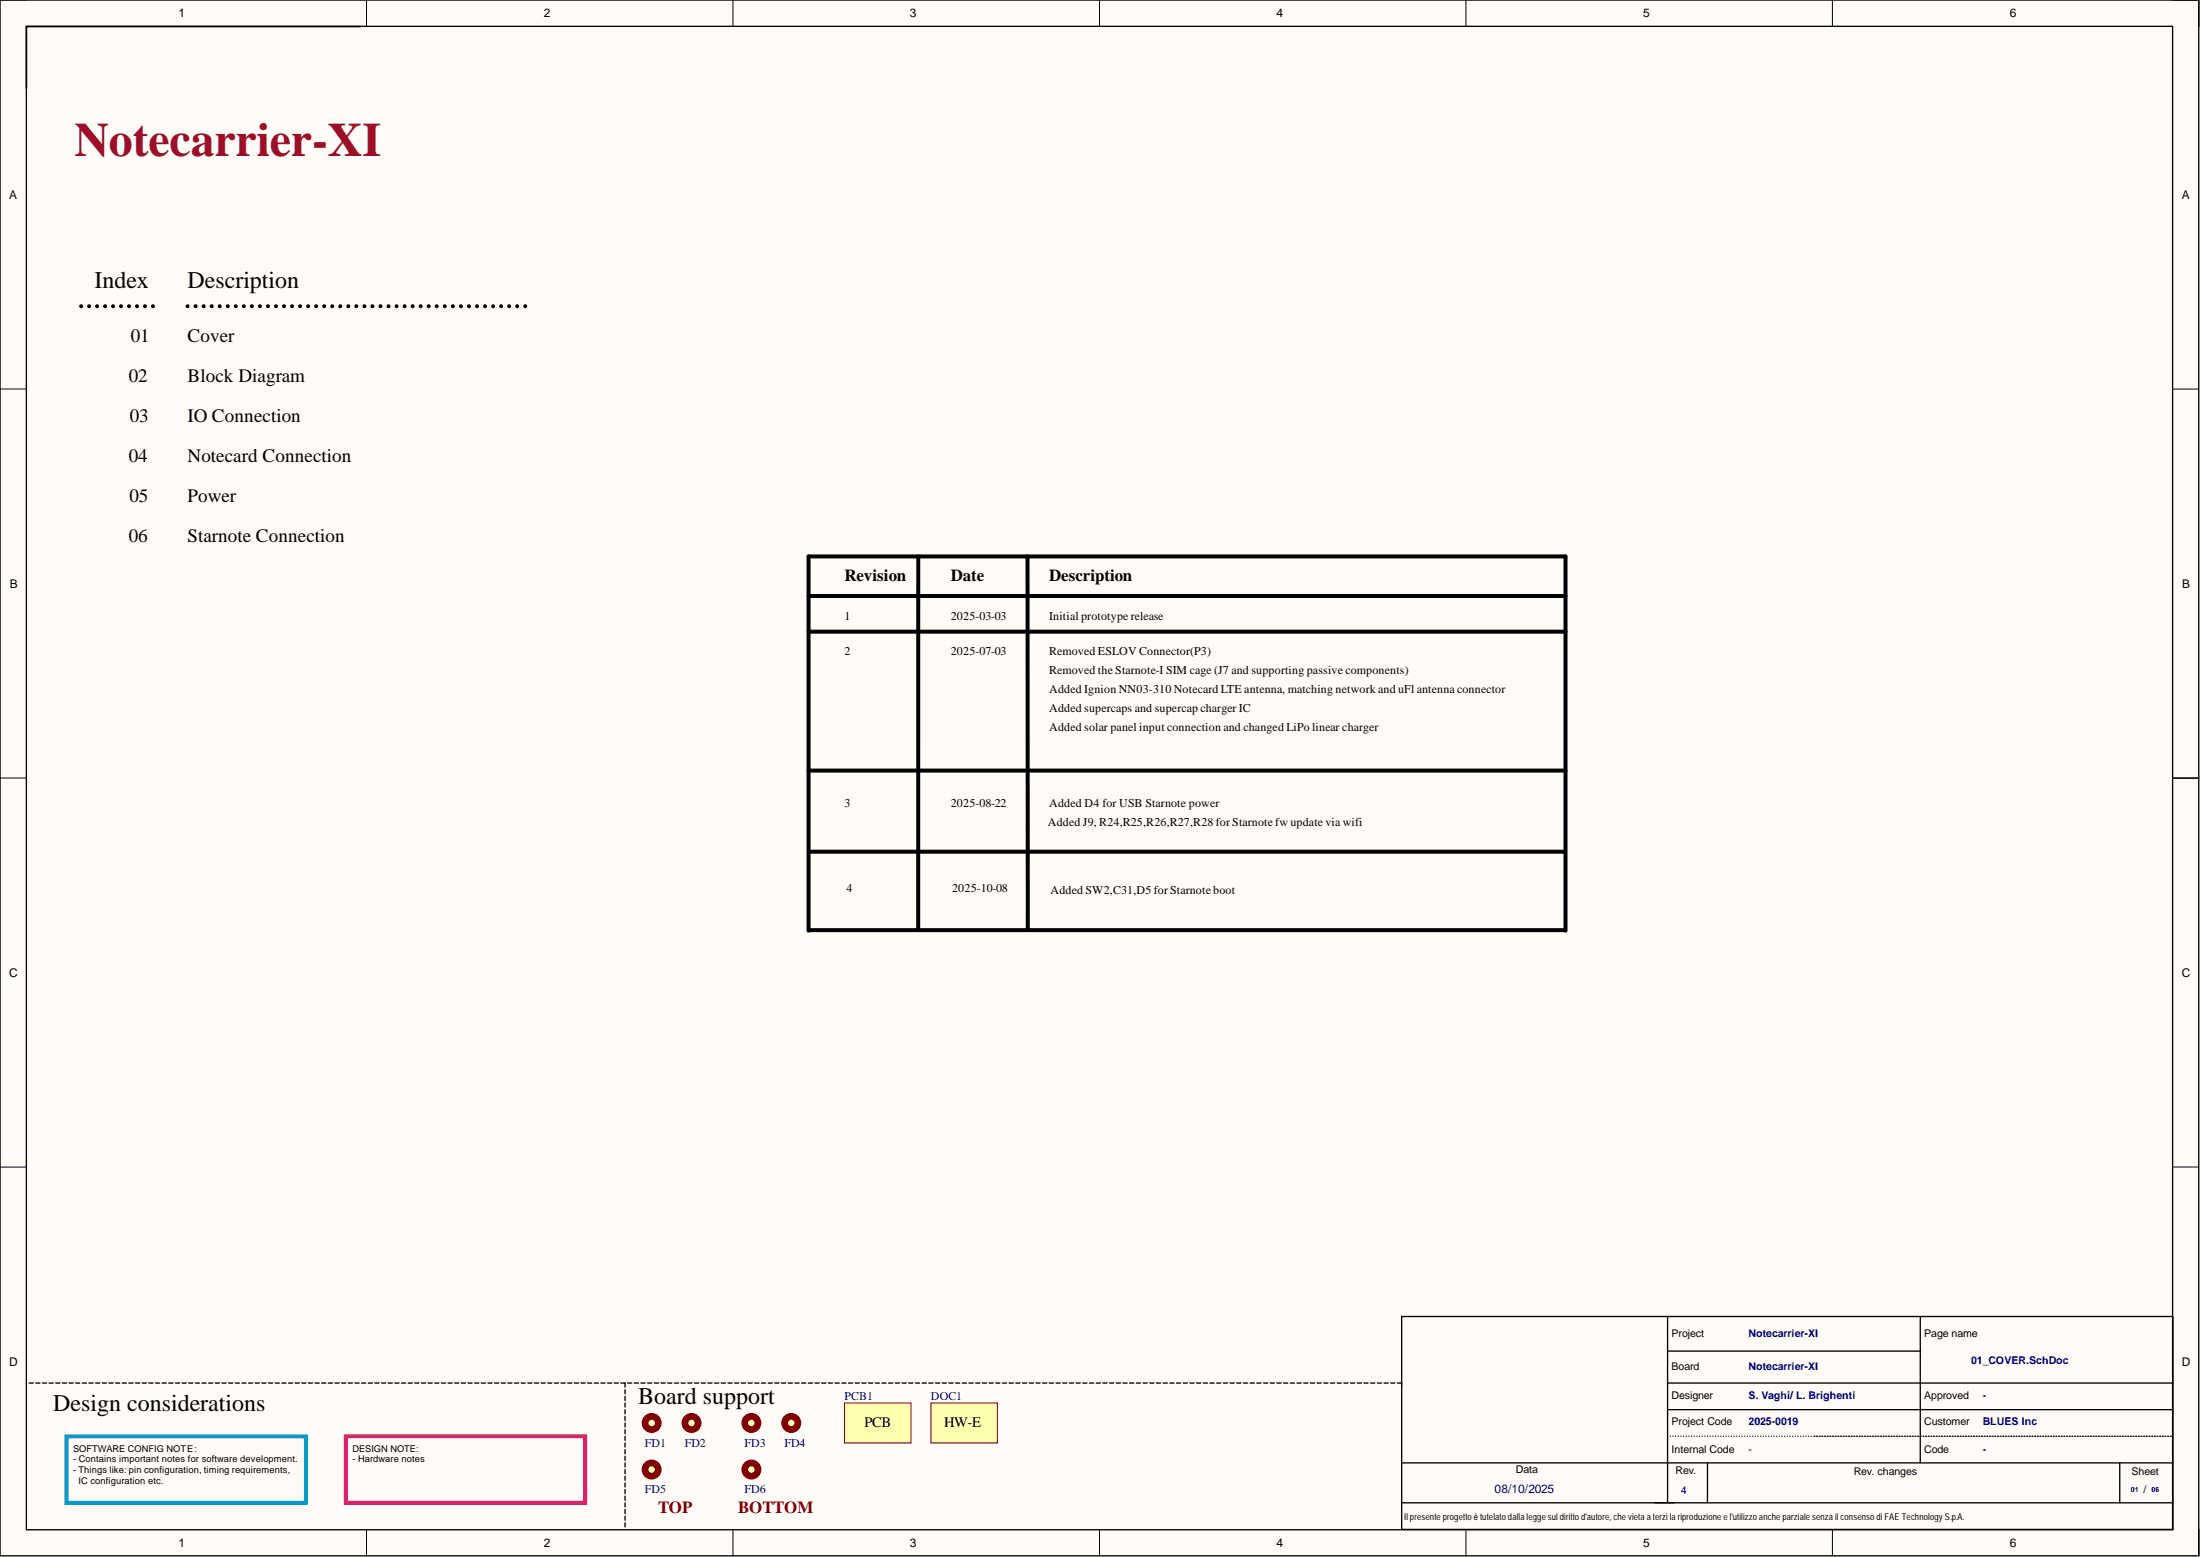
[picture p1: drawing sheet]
<svg xmlns="http://www.w3.org/2000/svg" width="420mm" height="297mm" viewBox="0 0 420 297" stroke-linecap="round" stroke-linejoin="round" font-family="sans-serif">
<g fill="#fffcf8">
<path d="M0 0h419.6v296.9h-419.6z" fill-rule="evenodd"/>
<path d="M5.1 5.1h409.4v286.7h-409.4z" fill-rule="evenodd"/>
</g>
<g fill="none" stroke="#000" stroke-width=".19">
<path d="M0 0h5.1M69.9 0v5.1M139.9 0v5.1M209.8 0v5.1M279.7 0v5.1M349.7 0v5.1M414.5 0h5.1v5.1M0 74.2h5.1M414.5 74.2h5.1M0 148.4h5.1M414.5 148.4h5.1M0 222.7h5.1"/>
<path d="M414.5 222.6h5.1M69.9 291.8v5.1M139.9 291.8v5.1M209.8 291.8v5.1M279.7 291.8v5.1M349.7 291.8v5.1M419.6 291.8v5.1"/>
</g>
<g fill="none" stroke="#000" stroke-width=".25">
<path d="M0 0h419.6v296.8h-419.6zM68.9 5.1h-63.9v11.8M414.6 148.4h5M267.5 251.2h147.1v40.6h-147.1zM318.2 251.2v35.5M318.2 257.8h48.2M366.4 251.2v27.9M124.3 271.5h1.3M267.5 279.1h147.1M318.2 274h.1M318.2 263.9h96.4M318.2 268.9h96.4"/>
<path d="M318.7 274h.1M319.2 274h.1M319.7 274h.1M320.2 274h.1M320.7 274h.1M321.3 274h.1M321.8 274h.1M322.3 274h.1M322.8 274h.1M323.3 274h.1M323.8 274h.1M324.3 274h.1"/>
<path d="M324.8 274h.1M325.3 274h.1M325.8 279.1v7.6M325.8 274h.1M326.3 274h.1M326.8 274h.1M327.3 274h.1M327.9 274h.1M328.4 274h.1M328.9 274h.1M329.4 274h.1M329.9 274h.1"/>
<path d="M330.4 274h.1M330.9 274h.1M331.4 274h.1M331.9 274h.1M332.4 274h.1M332.9 274h.1M333.4 274h.1M333.9 274h.1M334.4 274h.1M335 274h.1M335.5 274h.1M336 274h.1"/>
<path d="M336.5 274h.1M337 274h.1M337.5 274h.1M338 274h.1M338.5 274h.1M339 274h.1M339.5 274h.1M340 274h.1M340.5 274h.1M341 274h.1M341.6 274h.1M342.1 274h.1"/>
<path d="M342.6 274h.1M343.1 274h.1M343.6 274h.1M344.1 274h.1M344.6 274h.1M345.1 274h.1M345.6 274h.1M346.1 274h.1M346.6 274h.1M347.1 274h.1M347.7 274h.1M348.2 274h.1"/>
<path d="M348.7 274h.1M349.2 274h.1M349.7 274h.1M350.2 274h.1M350.7 274h.1M351.2 274h.1M351.7 274h.1M352.2 274h.1M352.7 274h.1M353.2 274h.1M353.7 274h.1M354.3 274h.1"/>
<path d="M354.8 274h.1M355.3 274h.1M355.8 274h.1M356.3 274h.1M356.8 274h.1M357.3 274h.1M357.8 274h.1M358.3 274h.1M358.8 274h.1M359.3 274h.1M359.8 274h.1M360.3 274h.1"/>
<path d="M360.8 274h.1M361.4 274h.1M361.9 274h.1M362.4 274h.1M362.9 274h.1M363.4 274h.1M363.9 274h.1M364.4 274h.1M364.9 274h.1M365.4 274h.1M365.9 274h.1M366.4 274h.1"/>
<path d="M366.9 274h.1M367.4 274h.1M368 274h.1M368.5 274h.1M369 274h.1M369.5 274h.1M370 274h.1M370.5 274h.1M371 274h.1M371.5 274h.1M372 274h.1M372.5 274h.1"/>
<path d="M373 274h.1M373.5 274h.1M374 274h.1M374.5 274h.1M375.1 274h.1M375.6 274h.1M376.1 274h.1M376.6 274h.1M377.1 274h.1M377.6 274h.1M378.1 274h.1M378.6 274h.1"/>
<path d="M379.1 274h.1M379.6 274h.1M380.1 274h.1M380.6 274h.1M381.1 274h.1M381.7 274h.1M382.2 274h.1M382.7 274h.1M383.2 274h.1M383.7 274h.1M384.2 274h.1M384.7 274h.1"/>
<path d="M385.2 274h.1M385.7 274h.1M386.2 274h.1M386.7 274h.1M387.2 274h.1M387.7 274h.1M388.3 274h.1M388.8 274h.1M389.3 274h.1M389.8 274h.1M390.3 274h.1M390.8 274h.1"/>
<path d="M391.3 274h.1M391.8 274h.1M392.3 274h.1M392.8 274h.1M393.3 274h.1M393.8 274h.1M394.3 274h.1M394.8 274h.1M395.4 274h.1M395.9 274h.1M396.4 274h.1M396.9 274h.1"/>
<path d="M397.4 274h.1M397.9 274h.1M398.4 274h.1M398.9 274h.1M399.4 274h.1M399.9 274h.1M400.4 274h.1M400.9 274h.1M401.4 274h.1M402 274h.1M402.5 274h.1M403 274h.1"/>
<path d="M403.5 274h.1M404 274h.1M404.5 274h.1M404.5 279.1v7.6M405 274h.1M405.5 274h.1M406 274h.1M406.5 274h.1M407 274h.1M407.5 274h.1M408 274h.1M408.6 274h.1"/>
<path d="M409.1 274h.1M409.6 274h.1M410.1 274h.1M410.6 274h.1M411.1 274h.1M411.6 274h.1M412.1 274h.1M412.6 274h.1M413.1 274h.1M413.6 274h.1M414.1 274h.1M5 291.8v-286.8h409.6v286.8h-409.6"/>
<path d="M267.5 286.7h147.1"/>
</g>
<path d="M12.7 274h45.7v12.7h-45.7z" fill="none" stroke="#009cca" stroke-width=".76"/>
<path d="M66 274h45.7v12.7h-45.7z" fill="none" stroke="#da2467" stroke-width=".76"/>
<circle cx="124.3" cy="271.5" r="1.27" fill="#ffffb0"/>
<circle cx="124.3" cy="271.5" r="1.27" fill="none" stroke="#800000" stroke-width="1.3"/>
<path d="M132 271.5h1.2" fill="none" stroke="#000" stroke-width=".25"/>
<circle cx="132" cy="271.5" r="1.27" fill="#ffffb0"/>
<circle cx="132" cy="271.5" r="1.27" fill="none" stroke="#800000" stroke-width="1.3"/>
<g fill="none" stroke="#000" stroke-width=".25">
<path d="M119.3 263.9v.7M119.3 265.1v.8M119.3 266.4v.8M119.3 267.7v.8M119.3 268.9v.8M119.3 270.2v.8M119.3 271.5v.8M119.3 272.7v.8M119.3 274v.8M119.3 275.3v.8M119.3 276.5v.8M119.3 277.8v.8"/>
<path d="M119.3 279.1v.8M119.7 263.9h.9M121 263.9h.8M122.3 263.9h.8M123.6 263.9h.8M124.9 263.9h.8M126.1 263.9h.8M127.4 263.9h.8M128.7 263.9h.8M130 263.9h.8M131.2 263.9h.8M132.5 263.9h.8"/>
<path d="M133.8 263.9h.8M135.1 263.9h.8M136.4 263.9h.8M137.6 263.9h.8M138.9 263.9h.8M140.2 263.9h.8M141.5 263.9h.8M142.7 263.9h.8M144 263.9h.8M145.3 263.9h.8M146.6 263.9h.8M147.8 263.9h.9"/>
<path d="M149.1 263.9h.8M150.4 263.9h.8M151.7 263.9h.8M153 263.9h.8M154.2 263.9h.8M155.5 263.9h.8M156.8 263.9h.8M158.1 263.9h.8M159.4 263.9h.7M160.6 263.9h.8M161.9 263.9h.8M163.2 263.9h.8"/>
<path d="M164.5 263.9h.8M165.7 263.9h.8M167 263.9h.8M168.3 263.9h.8M169.6 263.9h.8M170.8 263.9h.8M172.1 263.9h.8M173.4 263.9h.8M174.7 263.9h.8M176 263.9h.8M177.2 263.9h.8M178.5 263.9h.8"/>
<path d="M179.8 263.9h.8M181.1 263.9h.8M182.3 263.9h.8M183.6 263.9h.8M184.9 263.9h.8M186.2 263.9h.8M187.5 263.9h.8M188.7 263.9h.8M190 263.9h.8M191.3 263.9h.8M192.6 263.9h.8M193.8 263.9h.8"/>
<path d="M195.1 263.9h.8M196.4 263.9h.8M197.7 263.9h.8M198.9 263.9h.9M200.2 263.9h.8M201.5 263.9h.8M202.8 263.9h.8M204.1 263.9h.8M205.3 263.9h.8M206.6 263.9h.8M207.9 263.9h.8M209.2 263.9h.8"/>
<path d="M210.5 263.9h.7M211.7 263.9h.8M213 263.9h.8M214.3 263.9h.8M215.6 263.9h.8M216.8 263.9h.8M218.1 263.9h.8M219.4 263.9h.8M220.7 263.9h.8M221.9 263.9h.8M223.2 263.9h.8M224.5 263.9h.8"/>
<path d="M225.8 263.9h.8M227.1 263.9h.8M228.3 263.9h.8M229.6 263.9h.8M230.9 263.9h.8M232.2 263.9h.8M233.4 263.9h.8M234.7 263.9h.8M236 263.9h.8M237.3 263.9h.8M238.6 263.9h.7M239.8 263.9h.8"/>
<path d="M241.1 263.9h.8M242.4 263.9h.8M243.7 263.9h.8M244.9 263.9h.8M246.2 263.9h.8M247.5 263.9h.8M248.8 263.9h.8M250 263.9h.8M251.3 263.9h.8M252.6 263.9h.8M253.9 263.9h.8M255.2 263.9h.8"/>
<path d="M256.4 263.9h.8M257.7 263.9h.8M259 263.9h.8M260.3 263.9h.8M261.5 263.9h.8M262.8 263.9h.8M264.1 263.9h.8M265.4 263.9h.8M266.7 263.9h.8v.6M119.3 280.4v.7M119.3 281.6v.8M119.3 282.9v.8"/>
<path d="M119.3 284.2v.8M119.3 285.4v.8M119.3 286.7v.8M119.3 288v.8M119.3 289.2v.8M119.3 290.5v.8M124.3 280.4h1.3"/>
</g>
<circle cx="124.3" cy="280.4" r="1.27" fill="#ffffb0"/>
<circle cx="124.3" cy="280.4" r="1.27" fill="none" stroke="#800000" stroke-width="1.3"/>
<path d="M161.1 267.7h12.7v7.6h-12.7z" fill-rule="evenodd" fill="#ffffb0"/>
<path d="M161.1 267.7h12.7v7.6h-12.7z" fill="none" stroke="#800000" stroke-width=".19"/>
<path d="M177.6 267.7h12.7v7.6h-12.7z" fill-rule="evenodd" fill="#ffffb0"/>
<path d="M177.6 267.7h12.7v7.6h-12.7z" fill="none" stroke="#800000" stroke-width=".19"/>
<g fill="none" stroke="#000" stroke-width=".25">
<path d="M5.6 263.9h.8M6.8 263.9h.8M8.1 263.9h.8M9.4 263.9h.8M10.6 263.9h.8M11.9 263.9h.8M13.2 263.9h.8M14.4 263.9h.8M15.7 263.9h.8M17 263.9h.8M18.2 263.9h.8M19.5 263.9h.8"/>
<path d="M20.8 263.9h.8M22.1 263.9h.7M23.3 263.9h.8M24.6 263.9h.8M25.9 263.9h.8M27.1 263.9h.8M28.4 263.9h.8M29.7 263.9h.8M30.9 263.9h.8M32.2 263.9h.8M33.5 263.9h.8M34.7 263.9h.8"/>
<path d="M36 263.9h.8M37.3 263.9h.8M38.5 263.9h.8M39.8 263.9h.8M41.1 263.9h.8M42.4 263.9h.7M43.6 263.9h.8M44.9 263.9h.8M46.2 263.9h.8M47.4 263.9h.8M48.7 263.9h.8M50 263.9h.8"/>
<path d="M51.2 263.9h.8M52.5 263.9h.8M53.8 263.9h.8M55 263.9h.8M56.3 263.9h.8M57.6 263.9h.8M58.8 263.9h.8M60.1 263.9h.8M61.4 263.9h.8M62.7 263.9h.7M63.9 263.9h.8M65.2 263.9h.8"/>
<path d="M66.5 263.9h.8M67.7 263.9h.8M69 263.9h.8M70.3 263.9h.8M71.5 263.9h.8M72.8 263.9h.8M74.1 263.9h.8M75.3 263.9h.8M76.6 263.9h.8M77.9 263.9h.8M79.1 263.9h.8M80.4 263.9h.8"/>
<path d="M81.7 263.9h.8M83 263.9h.7M84.2 263.9h.8M85.5 263.9h.8M86.8 263.9h.8M88 263.9h.8M89.3 263.9h.8M90.6 263.9h.8M91.8 263.9h.8M93.1 263.9h.8M94.4 263.9h.8M95.6 263.9h.8"/>
<path d="M96.9 263.9h.8M98.2 263.9h.8M99.4 263.9h.8M100.7 263.9h.8M102 263.9h.8M103.3 263.9h.7M104.5 263.9h.8M105.8 263.9h.8M107.1 263.9h.8M108.3 263.9h.8M109.6 263.9h.8M110.9 263.9h.8"/>
<path d="M112.1 263.9h.8M113.4 263.9h.8M114.7 263.9h.8M115.9 263.9h.8M117.2 263.9h.8M118.5 263.9h.8M143.4 271.5h1.2"/>
</g>
<circle cx="143.4" cy="271.5" r="1.27" fill="#ffffb0"/>
<circle cx="143.4" cy="271.5" r="1.27" fill="none" stroke="#800000" stroke-width="1.3"/>
<path d="M151 271.5h1.3" fill="none" stroke="#000" stroke-width=".25"/>
<circle cx="151" cy="271.5" r="1.27" fill="#ffffb0"/>
<circle cx="151" cy="271.5" r="1.27" fill="none" stroke="#800000" stroke-width="1.3"/>
<path d="M143.4 280.4h1.2" fill="none" stroke="#000" stroke-width=".25"/>
<circle cx="143.4" cy="280.4" r="1.27" fill="#ffffb0"/>
<circle cx="143.4" cy="280.4" r="1.27" fill="none" stroke="#800000" stroke-width="1.3"/>
<g fill="none" stroke="#000" stroke-width=".76">
<path d="M15.5 58.4h.1M17 58.4h.1M18.5 58.4h.1M20 58.4h.1M21.6 58.4h.1M23.1 58.4h.1M24.6 58.4h.1M26.1 58.4h.1M27.7 58.4h.1M29.2 58.4h.1M35.8 58.4h.1M37.3 58.4h.1"/>
<path d="M38.8 58.4h.1M40.4 58.4h.1M41.9 58.4h.1M43.4 58.4h.1M45 58.4h.1M46.5 58.4h.1M48 58.4h.1M49.6 58.4h.1M51.1 58.4h.1M52.7 58.4h.1M54.2 58.4h.1M55.7 58.4h.1"/>
<path d="M57.3 58.4h.1M58.8 58.4h.1M60.3 58.4h.1M61.9 58.4h.1M63.4 58.4h.1M64.9 58.4h.1M66.5 58.4h.1M68 58.4h.1M69.5 58.4h.1M71.1 58.4h.1M72.6 58.4h.1M74.1 58.4h.1"/>
<path d="M75.7 58.4h.1M77.2 58.4h.1M78.7 58.4h.1M80.3 58.4h.1M81.8 58.4h.1M83.3 58.4h.1M84.9 58.4h.1M86.4 58.4h.1M87.9 58.4h.1M89.5 58.4h.1M91 58.4h.1M92.5 58.4h.1"/>
<path d="M94.1 58.4h.1M95.6 58.4h.1M97.1 58.4h.1M98.7 58.4h.1M100.2 58.4h.1M154.3 113.7h144.4M175.2 106.2v71.2M196.1 106.2v71.2M154.3 120.5h144.4M154.3 147h144.4M154.3 177.6v-71.4h144.4v71.4M154.4 162.5h144"/>
<path d="M154.5 177.4h144.1"/>
</g>
<text font-size="9.1" fill="#9e0e29" x="14.2" y="29.8">Notecarrier-XI</text>
<g font-size="4.6">
<text x="18" y="54.9">Index</text>
<text x="35.8" y="54.9">Description</text>
<text x="10.1" y="269.2">Design considerations</text>
<text x="121.8" y="267.9">Board support</text>
</g>
<g font-size="3.6">
<text x="25" y="65.2">01</text>
<text x="35.8" y="65.2">Cover</text>
<text x="24.6" y="72.9">02</text>
<text x="35.8" y="72.9">Block Diagram</text>
<text x="24.8" y="80.5">03</text>
<text x="35.8" y="80.5">IO Connection</text>
<text x="24.6" y="88.1">04</text>
<text x="35.8" y="88.1">Notecard Connection</text>
<text x="24.7" y="95.7">05</text>
<text x="35.8" y="95.7">Power</text>
<text x="24.6" y="103.3">06</text>
<text x="35.8" y="103.3">Starnote Connection</text>
</g>
<g font-size="3.2">
<text x="161.1" y="110.9">Revision</text>
<text x="181.4" y="110.9">Date</text>
<text x="200.2" y="110.9">Description</text>
</g>
<g font-size="3.2" fill="#800000">
<text x="125.6" y="288.6">TOP</text>
<text x="140.8" y="288.6">BOTTOM</text>
</g>
<g font-size="2.8">
<text x="164.9" y="272.1">PCB</text>
<text x="180.2" y="272.1">HW-E</text>
</g>
<g font-size="2.3">
<text x="34.1" y="3.3">1</text>
<text x="103.8" y="3.3">2</text>
<text x="173.6" y="3.3">3</text>
<text x="243.6" y="3.3">4</text>
<text x="313.5" y="3.3">5</text>
<text x="383.5" y="3.3">6</text>
<text x="1.8" y="37.9">A</text>
<text x="416.3" y="37.9">A</text>
<text x="1.9" y="112.1">B</text>
<text x="416.4" y="112.1">B</text>
<text x="161.1" y="118.2">1</text>
<text x="181.4" y="118.2">2025-03-03</text>
<text x="200.2" y="118.2">Initial prototype release</text>
<text x="161.1" y="125">2</text>
<text x="181.4" y="125">2025-07-03</text>
<text x="200.2" y="125">Removed ESLOV Connector(P3)</text>
<text x="200.2" y="128.6">Removed the Starnote-I SIM cage (J7 and supporting passive components)</text>
<text x="200.2" y="132.3">Added Ignion NN03-310 Notecard LTE antenna, matching network and uFl antenna connector</text>
<text x="200.2" y="135.8">Added supercaps and supercap charger IC</text>
<text x="200.2" y="139.5">Added solar panel input connection and changed LiPo linear charger</text>
<text x="161.1" y="153.9">3</text>
<text x="181.4" y="153.9">2025-08-22</text>
<text x="200.2" y="153.9">Added D4 for USB Starnote power</text>
<text x="200" y="157.6">Added J9, R24,R25,R26,R27,R28 for Starnote fw update via wifi</text>
<text x="161.6" y="170.2">4</text>
<text x="181.7" y="170.1">2025-10-08</text>
<text x="200.5" y="170.5">Added SW2,C31,D5 for Starnote boot</text>
<text x="1.8" y="186.3">C</text>
<text x="416.3" y="186.3">C</text>
<text x="1.8" y="260.6">D</text>
<text x="416.3" y="260.6">D</text>
<text x="34.1" y="295.1">1</text>
<text x="103.8" y="295.1">2</text>
<text x="173.6" y="295.1">3</text>
<text x="243.6" y="295.1">4</text>
<text x="313.5" y="295.1">5</text>
<text x="383.5" y="295.1">6</text>
</g>
<g font-size="2.3" fill="#000080">
<text x="161.1" y="267.2">PCB1</text>
<text x="177.6" y="267.2">DOC1</text>
<text x="123.1" y="276">FD1</text>
<text x="130.7" y="276">FD2</text>
<text x="142.1" y="276">FD3</text>
<text x="149.7" y="276">FD4</text>
<text x="123.1" y="284.9">FD5</text>
<text x="142.1" y="284.9">FD6</text>
<text x="285.2" y="284.9">08/10/2025</text>
</g>
<g font-size="2">
<text x="319" y="255.1">Project</text>
<text x="367.2" y="255.1">Page name</text>
<text x="319" y="261.4">Board</text>
<text x="319" y="267">Designer</text>
<text x="367.2" y="267">Approved</text>
<text x="319" y="271.8">Project Code</text>
<text x="367.2" y="271.8">Customer</text>
<text x="289.3" y="280.9">Data</text>
<text x="319" y="277.1">Internal Code</text>
<text x="319.7" y="281.2">Rev.</text>
<text x="353.7" y="281.5">Rev. changes</text>
<text x="367.2" y="277.1">Code</text>
<text x="406.8" y="281.5">Sheet</text>
<text x="409" y="284.8">/</text>
</g>
<g font-size="2" fill="#000080">
<text x="333.7" y="255.1">Notecarrier-XI</text>
<text x="333.7" y="261.4">Notecarrier-XI</text>
<text x="376.1" y="260.2">01_COVER.SchDoc</text>
<text x="333.7" y="267">S. Vaghi/ L. Brighenti</text>
<text x="378.3" y="267">-</text>
<text x="333.7" y="271.8">2025-0019</text>
<text x="378.3" y="271.8">BLUES Inc</text>
<text x="333.7" y="277.1">-</text>
<text x="378.3" y="277.1">-</text>
<text x="320.7" y="285">4</text>
</g>
<g font-size="1.8">
<text x="14" y="277">SOFTWARE CONFIG NOTE:</text>
<text x="14" y="279">- Contains important notes for software development.</text>
<text x="14" y="281">- Things like: pin configuration, timing requirements,</text>
<text x="67.2" y="277">DESIGN NOTE:</text>
<text x="67.2" y="279">- Hardware notes</text>
<text x="15" y="283.1">IC configuration etc.</text>
<text x="268" y="289.9">Il presenteprogettoè tutelatodallaleggesul dirittod'autore, chevietaaterzi lariproduzioneel'utilizzoancheparzialesenzail consensodi FAE TechnologyS.p.A.</text>
</g>
<g font-size="1.4" fill="#000080">
<text x="406.6" y="284.6">01</text>
<text x="410.6" y="284.6">06</text>
</g>
</svg>
